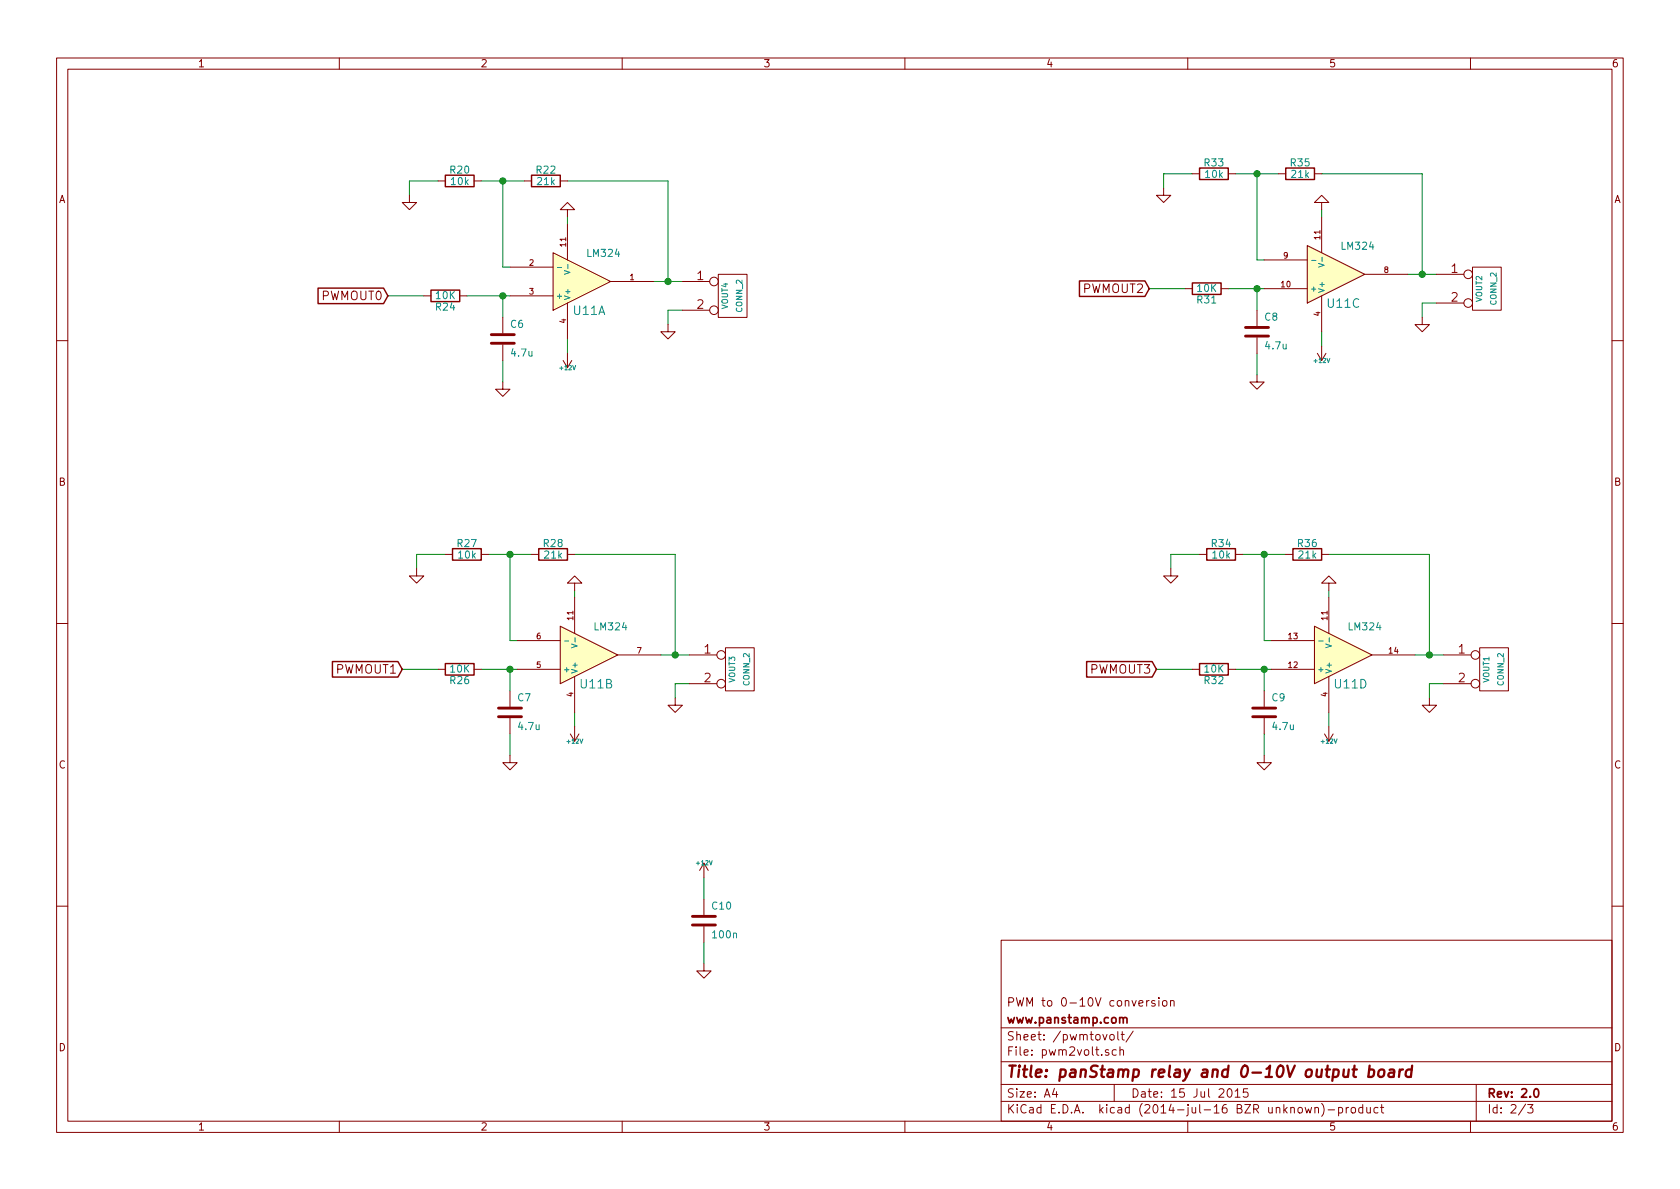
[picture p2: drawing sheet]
<svg xmlns="http://www.w3.org/2000/svg" width="297mm" height="210mm" viewBox="0 0 297 210" stroke-linecap="round" stroke-linejoin="round" font-family="sans-serif">
<g fill="none" stroke="#840000" stroke-width=".18">
<path d="M10 10.3h277v189.9h-277zM12 12.2h273v186.1h-273zM60 10.3v1.9M110 10.3v1.9M160 10.3v1.9M210 10.3v1.9M260 10.3v1.9M72.4 34.5v1.3h1.3l-1.3 1.3-1.3-1.3h1.3M77.5 32h1.2M83.8 32h1.3M92.7 32h1.3M99.1 32h1.2"/>
<path d="M100.3 37.1h1.3l-1.3-1.3-1.2 1.3h1.2v1.2M100.3 39.6v6.4M205.7 33.3v1.2h1.3l-1.3 1.3-1.2-1.3h1.2M210.8 30.7h1.3M217.2 30.7h1.2M226.1 30.7h1.2M232.4 30.7h1.3M233.7 35.8h1.2l-1.2-1.3-1.3 1.3h1.3v1.3M233.7 38.3v6.4M74.9 52.3h1.3M81.3 52.3h1.2M88.9 56.1v2.8"/>
<path d="M90.2 47.2h7.6M90.2 52.3h7.6M97.8 44.7l10.1 5.1-10.1 5.1zM100.3 53.6v6.3M107.9 49.8h7.7M118.1 57.4v1.3h1.3l-1.3 1.2-1.3-1.2h1.3M120.6 49.8h4.9M120.6 54.9h4.9M127 48.5h5.1v7.6h-5.1zM209.5 51h1.3M215.9 51h1.3M222.2 54.9v2.8"/>
<path d="M222.2 59.7v2.8M223.5 51h7.6M223.5 46h7.6M231.1 43.4l10.2 5.1-10.2 5.1zM233.7 52.3v6.4M241.3 48.5h7.6M251.5 56.1v1.3h1.2l-1.2 1.3-1.3-1.3h1.3M254 48.5h4.8M254 53.6h4.8M260.3 47.2h5.1v7.7h-5.1zM10 60.2h2M88.9 67.6v1.2h1.3l-1.3 1.3-1.3-1.3h1.3"/>
<path d="M88.9 61v2.7M99.6 63.7l.7 1.3M100.3 62.5v2.5M101.1 63.7l-.8 1.3M222.2 66.3v1.3h1.3l-1.3 1.2-1.2-1.2h1.2M232.9 62.5l.8 1.2M233.7 61.2v2.5M234.4 62.5l-.7 1.2M285 60.2h2M78.7 98h1.3M85.1 98h1.3M94 98h1.2"/>
<path d="M100.3 98h1.3M212.1 98h1.3M218.4 98h1.3M227.3 98h1.3M233.7 98h1.2M10 110.3h2M73.7 100.6v1.2h1.2l-1.2 1.3-1.3-1.3h1.3M77.5 118.4h1.2M83.8 118.4h1.3M91.4 118.4h7.7M91.4 113.3h7.7M99.1 110.7l10.1 5.1-10.1 5.1z"/>
<path d="M101.6 103.1h1.3l-1.3-1.3-1.3 1.3h1.3v1.3M101.6 105.7v6.3M101.6 119.6v6.4M109.2 115.8h7.6M121.9 115.8h4.8M128.3 114.5h5v7.7h-5zM207 100.6v1.2h1.3l-1.3 1.3-1.3-1.3h1.3M210.8 118.4h1.3M217.2 118.4h1.2M224.8 118.4h7.6M224.8 113.3h7.6M232.4 110.7l10.2 5.1-10.2 5.1z"/>
<path d="M234.9 103.1h1.3l-1.3-1.3-1.2 1.3h1.2v1.3M234.9 105.7v6.3M234.9 119.6v6.4M242.6 115.8h7.6M255.3 115.8h4.8M261.6 114.5h5.1v7.7h-5.1zM285 110.3h2M90.2 133.6v1.3h1.2l-1.2 1.2-1.3-1.2h1.3M90.2 122.2v2.8M90.2 127v2.8M100.8 129.8l.8 1.3M101.6 128.5v2.6"/>
<path d="M102.4 129.8l-.8 1.3M119.4 123.4v1.3h1.2l-1.2 1.3-1.3-1.3h1.3M121.9 120.9h4.8M223.5 133.6v1.3h1.3l-1.3 1.2-1.3-1.2h1.3M223.5 122.2v2.8M223.5 127v2.8M234.2 129.8l.7 1.3M234.9 128.5v2.6M235.7 129.8l-.8 1.3M252.7 123.4v1.3h1.3l-1.3 1.3-1.2-1.3h1.2M255.3 120.9h4.8M124.5 152.6l-.8 1.3"/>
<path d="M124.5 152.6v2.6M124.5 159v2.8M124.5 152.6l.7 1.3M10 160.2h2M124.5 170.4v1.3h1.2l-1.2 1.3-1.3-1.3h1.3M124.5 163.8v2.8M177 166.3h108v32h-108zM203.2 176.9l-.5 .3M204.2 177a.37 .37 0 0 0-.6 .1l.1 .3 .5 .1 .1 .1-.3 .3-.4-.1M204.9 176.4v.2M204.9 176.9v1M205.6 177.1l.2-.2 .4 .2 .1 .5-.1 .2-.4 .1-.2-.1z"/>
<path d="M207 177.1l.2-.2 .3 .1 .1 .9M207 176.9v1M285 160.2h2M60 198.3v1.9M110 198.3v1.9M160 198.3v1.9M177 194.8h108M177 191.8h108M177 187.8h108M177 181.8h108M186.4 192.5l-.3 1h.9M186.8 193v1"/>
<path d="M196 185.7a.37 .37 0 0 0-.6 .1l.1 .2 .5 .2 .1 .1-.2 .3-.5-.1M196.3 183.1l.2-.2 .4 .2 .1 .5-.1 .2-.4 .1-.2-.1zM197 191.8v3M197.4 185.7l-.5-.1-.3 .3 .1 .6 .2 .1 .5-.1M197.6 182.4v1.3l.2 .2M198 185.7l.2-.1 .4 .1 .1 .9M198 185.1v1.5M198.2 182.9h.6M198.4 182.4v1.3l.4 .2M200.4 182.3l-1.3 2M210 198.3v1.9M217.1 192.7l.2-.2a.81 .81 0 0 1 .6 .6 .81 .81 0 0 1-.3 .8l-.1 .1a.79 .79 0 0 1-.4-1.3z"/>
<path d="M218.4 193l.4-.5v1.5M218.4 194h.9M220.6 192.5h-.7l-.1 .7 .2-.1 .5 .1 .2 .2-.1 .5-.2 .1-.6-.1M230.8 195.8l.3 1 .2-.7 .3 .7 .3-1M232.5 196l.2-.2 .4 .1v.9M232.5 195.8v1M233.7 195.1a1.71 1.71 0 0 1 0 2.3M234.8 196.3h1.2M236.7 195.9l.4-.1 .3 .3-.1 .6h-.6M236.7 195.8v1.5M238 195.8v1M238.5 195.8l-.5 .3"/>
<path d="M239 196l.2-.2 .4 .2 .1 .5-.2 .2-.3 .1-.2-.1zM240.9 195.9l-.4-.1-.3 .3 .1 .6 .2 .1 .4-.1M240.9 195.3v1.5M241.7 195.8v.9l.4 .1 .2-.1M242.3 195.8v1M243.6 195.9l-.4-.1-.3 .3 .1 .6 .2 .1 .4-.1M244.1 195.8h.6M244.3 195.3v1.3l.4 .2M260 198.3v1.9M261 191.8v6.5M269.7 195.2l-1.2 2M270.1 195.3h.9l-.5 .6 .5 .1v.7l-.2 .1-.7-.1"/>
<circle cx="126.2" cy="49.8" r=".76"/>
<circle cx="126.2" cy="54.9" r=".76"/>
<circle cx="259.6" cy="53.6" r=".76"/>
<circle cx="259.6" cy="48.5" r=".76"/>
<circle cx="127.5" cy="115.8" r=".76"/>
<circle cx="260.9" cy="115.8" r=".76"/>
<circle cx="127.5" cy="120.9" r=".76"/>
<circle cx="260.9" cy="120.9" r=".76"/>
</g>
<path d="M198.6 180.1a.36 .36 0 0 1 .3-.2 .36 .36 0 0 1 .4 .2v.8M271.3 192.7l.3-.2a.81 .81 0 0 1 .5 .6 .81 .81 0 0 1-.2 .8l-.2 .1a.79 .79 0 0 1-.4-1.3z" fill="none" stroke="#840000" stroke-width=".3"/>
<path d="M239.1 189.1h.8M239.5 188.4l-.2 1.8 .1 .1 .4 .1M242.1 189.2a.65 .65 0 0 1 .8 .1l-.1 1a.67 .67 0 0 1-.9 0M242.2 188.4l-.3 2M243.9 189.3a.51 .51 0 0 1 .5-.2 .51 .51 0 0 1 .4 .4l-.1 .6a.54 .54 0 0 1-.5 .4 .54 .54 0 0 1-.5-.4zM245.7 189.2h.8l-.1 1.2M246.5 189.6l-.7 .1a.4 .4 0 0 0-.3 .3 .4 .4 0 0 0 .2 .4l.7-.1M247.5 189.1l-.2 1.3M248.1 189.1a.54 .54 0 0 0-.7 .4M249.6 189.2a.7 .7 0 0 0-1 .3v.8l.3 .1 .6-.1M249.7 188.4l-.2 2" fill="none" stroke="#840000" stroke-width=".41"/>
<g fill="none" stroke="#008400" stroke-width=".18">
<path d="M77.5 32h-5.1v2.5M85.1 32h7.6M88.9 32v15.2h1.3M100.3 32h17.8v17.8M100.3 38.3v1.3M210.8 30.7h-5.1v2.6M218.4 30.7h7.7M222.2 30.7v15.3h1.3M233.7 37.1v1.2M233.7 30.7h17.8v17.8M68.6 52.3h6.3M82.5 52.3h7.7"/>
<path d="M88.9 52.3v3.8M100.3 59.9v2.6M115.6 49.8h5M120.6 54.9h-2.5v2.5M203.2 51h6.3M217.2 51h6.3M222.2 51v3.9M233.7 58.7v2.5M248.9 48.5h5.1M254 53.6h-2.5v2.5M88.9 63.7v3.9M222.2 62.5v3.8"/>
<path d="M78.7 98h-5v2.6M86.4 98h7.6M90.2 98v15.3h1.2M101.6 98h17.8v17.8M212.1 98h-5.1v2.6M219.7 98h7.6M223.5 98v15.3h1.3M234.9 98h17.8v17.8M71.1 118.4h6.4M85.1 118.4h6.3M90.2 118.4v3.8M101.6 104.4v1.3"/>
<path d="M116.8 115.8h5.1M204.5 118.4h6.3M218.4 118.4h6.4M223.5 118.4v3.8M234.9 104.4v1.3M250.2 115.8h5.1M90.2 129.8v3.8M101.6 126v2.5M121.9 120.9h-2.5v2.5M223.5 129.8v3.8M234.9 126v2.5M255.3 120.9h-2.6v2.5"/>
<path d="M124.5 155.2v3.8M124.5 166.6v3.8"/>
</g>
<g fill="#008400" stroke="#008400" stroke-width=".25">
<circle cx="118.1" cy="49.8" r=".51"/>
<circle cx="88.9" cy="32" r=".51"/>
<circle cx="90.2" cy="98" r=".51"/>
<circle cx="119.4" cy="115.8" r=".51"/>
<circle cx="252.7" cy="115.8" r=".51"/>
<circle cx="223.5" cy="98" r=".51"/>
<circle cx="222.3" cy="30.7" r=".51"/>
<circle cx="251.5" cy="48.5" r=".51"/>
<circle cx="88.9" cy="52.3" r=".51"/>
<circle cx="90.2" cy="118.4" r=".51"/>
<circle cx="222.3" cy="51" r=".51"/>
<circle cx="223.5" cy="118.4" r=".51"/>
</g>
<path d="M86.9 59.2h4M220.2 59.4h4.1M220.2 57.9h4.1M86.9 60.7h4M88.1 126.7h4.1M88.1 125.2h4.1M221.5 126.7h4.1M221.5 125.2h4.1M122.4 163.6h4.1M122.4 162h4.1" fill="none" stroke="#840000" stroke-width=".51"/>
<g fill="none" stroke="#840000" stroke-width=".25">
<path d="M78.7 31h5.1v2h-5.1zM94 31h5.1v2h-5.1zM212.1 29.7h5.1v2h-5.1zM227.3 29.7h5.1v2h-5.1zM56.2 50.9h11.6l.8 1.4-.8 1.4h-11.6zM76.2 51.3h5.1v2h-5.1zM190.9 49.7h11.5l.8 1.3-.8 1.4h-11.5zM210.8 50h5.1v2.1h-5.1zM80 97h5.1v2.1h-5.1zM95.2 97h5.1v2.1h-5.1zM213.4 97h5v2.1h-5zM228.6 97h5.1v2.1h-5.1z"/>
<path d="M58.8 117h11.6l.7 1.4-.7 1.3h-11.6zM78.7 117.3h5.1v2.1h-5.1zM192.1 117h11.6l.8 1.4-.8 1.3h-11.6zM212.1 117.3h5.1v2.1h-5.1z"/>
</g>
<g fill="#ffffc2" stroke="#ffffc2" stroke-width=".25">
<path d="M231.1 43.4l10.2 5.1-10.2 5.1z"/>
<path d="M232.4 110.7l10.2 5.1-10.2 5.1z"/>
<path d="M99.1 110.7l10.1 5.1-10.1 5.1z"/>
<path d="M97.8 44.7l10.1 5.1-10.1 5.1z"/>
</g>
<path d="M98.6 47.3h.7M99.8 47.8l1 .4-1 .3M100.4 46.7v.8M231.9 46h.8M233.1 46.6l1 .3-1 .3M233.8 45.5v.7M99.8 113.4h.8M101 113.9l1.1 .3-1.1 .3M101.7 112.8v.7M233.2 113.4h.7M234.4 113.9l1 .3-1 .3M235 112.8v.7" fill="none" stroke="#008484" stroke-width=".18"/>
<text font-size="2.8" fill="#840000" x="178" y="190.5">Title: panStamp relay and 0-10V output board</text>
<g font-size="2.1" fill="#840000">
<text x="56.8" y="53.1">PWMOUT0</text>
<text x="123.2" y="49.5">1</text>
<text x="191.4" y="51.8">PWMOUT2</text>
<text x="256.6" y="48.3">1</text>
<text x="256.6" y="53.3">2</text>
<text x="123.2" y="54.6">2</text>
<text x="59.4" y="119.1">PWMOUT1</text>
<text x="124.5" y="115.6">1</text>
<text x="192.7" y="119.1">PWMOUT3</text>
<text x="257.9" y="115.6">1</text>
<text x="124.5" y="120.6">2</text>
<text x="257.9" y="120.6">2</text>
<text x="178" y="178">PWM to 0-10V conversion</text>
<text x="178" y="184">Sheet: /pwmtovolt/</text>
<text x="178" y="181">www.panstamp.com</text>
<text x="178" y="186.7">File: pwm2volt.sch</text>
<text x="178" y="196.9">KiCad E.D.A. kicad (2014-jul-16 BZR unknown)-product</text>
<text x="178" y="194.1">Size: A4</text>
<text x="200" y="194.1">Date: 15 Jul 2015</text>
<text x="263" y="194.1">Rev: 2.0</text>
<text x="263" y="196.9">Id: 2/3</text>
</g>
<g font-size="2.1" fill="#008484">
<text x="101.4" y="55.7">U11A</text>
<text x="234.8" y="54.4">U11C</text>
<text x="102.7" y="121.7">U11B</text>
<text x="236" y="121.7">U11D</text>
</g>
<g font-size="1.8" fill="#840000">
<text x="35" y="11.9">1</text>
<text x="85" y="11.9">2</text>
<text x="135" y="11.9">3</text>
<text x="185" y="11.9">4</text>
<text x="235" y="11.9">5</text>
<text x="285" y="11.9">6</text>
<text x="10.4" y="35.9">A</text>
<text x="285.4" y="35.9">A</text>
<text x="10.4" y="85.9">B</text>
<text x="285.4" y="85.9">B</text>
<text x="10.4" y="135.9">C</text>
<text x="285.4" y="135.9">C</text>
<text x="10.4" y="185.9">D</text>
<text x="285.4" y="185.9">D</text>
<text x="35" y="199.9">1</text>
<text x="85" y="199.9">2</text>
<text x="135" y="199.9">3</text>
<text x="185" y="199.9">4</text>
<text x="235" y="199.9">5</text>
<text x="285" y="199.9">6</text>
</g>
<g font-size="1.8" fill="#008484">
<text x="213" y="29.4">R33</text>
<text x="228.2" y="29.4">R35</text>
<text x="79.7" y="30.7">R20</text>
<text x="79.8" y="32.7">10k</text>
<text x="94.9" y="30.7">R22</text>
<text x="95" y="32.7">21k</text>
<text x="213.2" y="31.4">10k</text>
<text x="228.4" y="31.4">21k</text>
<text x="103.9" y="45.4">LM324</text>
<text x="237.3" y="44.1">LM324</text>
<text x="77.1" y="52.9">10K</text>
<text x="211.7" y="53.6">R31</text>
<text x="211.7" y="51.6">10K</text>
<text x="77.1" y="54.9">R24</text>
<text x="90.3" y="58">C6</text>
<text x="223.6" y="56.7">C8</text>
<text x="90.5" y="63">4.7u</text>
<text x="223.9" y="61.8">4.7u</text>
<text x="80.9" y="96.7">R27</text>
<text x="81.1" y="98.7">10k</text>
<text x="96.2" y="96.7">R28</text>
<text x="96.3" y="98.7">21k</text>
<text x="214.3" y="96.7">R34</text>
<text x="214.4" y="98.7">10k</text>
<text x="229.5" y="96.7">R36</text>
<text x="229.7" y="98.7">21k</text>
<text x="105.2" y="111.4">LM324</text>
<text x="238.6" y="111.4">LM324</text>
<text x="79.7" y="118.9">10K</text>
<text x="213" y="118.9">10K</text>
<text x="79.7" y="120.9">R26</text>
<text x="91.6" y="124">C7</text>
<text x="213" y="120.9">R32</text>
<text x="224.9" y="124">C9</text>
<text x="91.8" y="129.1">4.7u</text>
<text x="225.1" y="129.1">4.7u</text>
<text x="126" y="160.8">C10</text>
<text x="126.1" y="165.9">100n</text>
</g>
<g font-size="1.4" fill="#840000">
<text x="93.6" y="47">2</text>
<text x="100.1" y="43.6" transform="rotate(-90 100.1 43.6)">11</text>
<text x="226.9" y="45.7">9</text>
<text x="233.4" y="42.3" transform="rotate(-90 233.4 42.3)">11</text>
<text x="93.6" y="52.1">3</text>
<text x="111.4" y="49.5">1</text>
<text x="226.5" y="50.8">10</text>
<text x="244.7" y="48.3">8</text>
<text x="100.1" y="57.1" transform="rotate(-90 100.1 57.1)">4</text>
<text x="233.4" y="55.9" transform="rotate(-90 233.4 55.9)">4</text>
<text x="94.9" y="113">6</text>
<text x="101.3" y="109.6" transform="rotate(-90 101.3 109.6)">11</text>
<text x="227.8" y="113">13</text>
<text x="234.7" y="109.6" transform="rotate(-90 234.7 109.6)">11</text>
<text x="94.9" y="118.1">5</text>
<text x="112.6" y="115.6">7</text>
<text x="227.8" y="118.1">12</text>
<text x="245.6" y="115.6">14</text>
<text x="101.3" y="123.2" transform="rotate(-90 101.3 123.2)">4</text>
<text x="234.7" y="123.2" transform="rotate(-90 234.7 123.2)">4</text>
</g>
<g font-size="1.4" fill="#008484">
<text x="98.3" y="52.8">+</text>
<text x="100.8" y="53.1" transform="rotate(-90 100.8 53.1)">V+</text>
<text x="231.6" y="51.6">+</text>
<text x="234.2" y="51.8" transform="rotate(-90 234.2 51.8)">V+</text>
<text x="262.1" y="53.4" transform="rotate(-90 262.1 53.4)">VOUT2</text>
<text x="264.6" y="53.9" transform="rotate(-90 264.6 53.9)">CONN_2</text>
<text x="128.7" y="54.7" transform="rotate(-90 128.7 54.7)">VOUT4</text>
<text x="131.2" y="55.2" transform="rotate(-90 131.2 55.2)">CONN_2</text>
<text x="99.6" y="118.9">+</text>
<text x="102.1" y="119.1" transform="rotate(-90 102.1 119.1)">V+</text>
<text x="232.9" y="118.9">+</text>
<text x="235.5" y="119.1" transform="rotate(-90 235.5 119.1)">V+</text>
<text x="130" y="120.7" transform="rotate(-90 130 120.7)">VOUT3</text>
<text x="132.5" y="121.2" transform="rotate(-90 132.5 121.2)">CONN_2</text>
<text x="263.3" y="120.7" transform="rotate(-90 263.3 120.7)">VOUT1</text>
<text x="265.9" y="121.2" transform="rotate(-90 265.9 121.2)">CONN_2</text>
</g>
<g font-size="1.1" fill="#008484">
<text x="99.1" y="65.4">+12V</text>
<text x="232.4" y="64.2">+12V</text>
<text x="100.3" y="131.5">+12V</text>
<text x="233.7" y="131.5">+12V</text>
<text x="123.2" y="153">+12V</text>
</g>
</svg>
